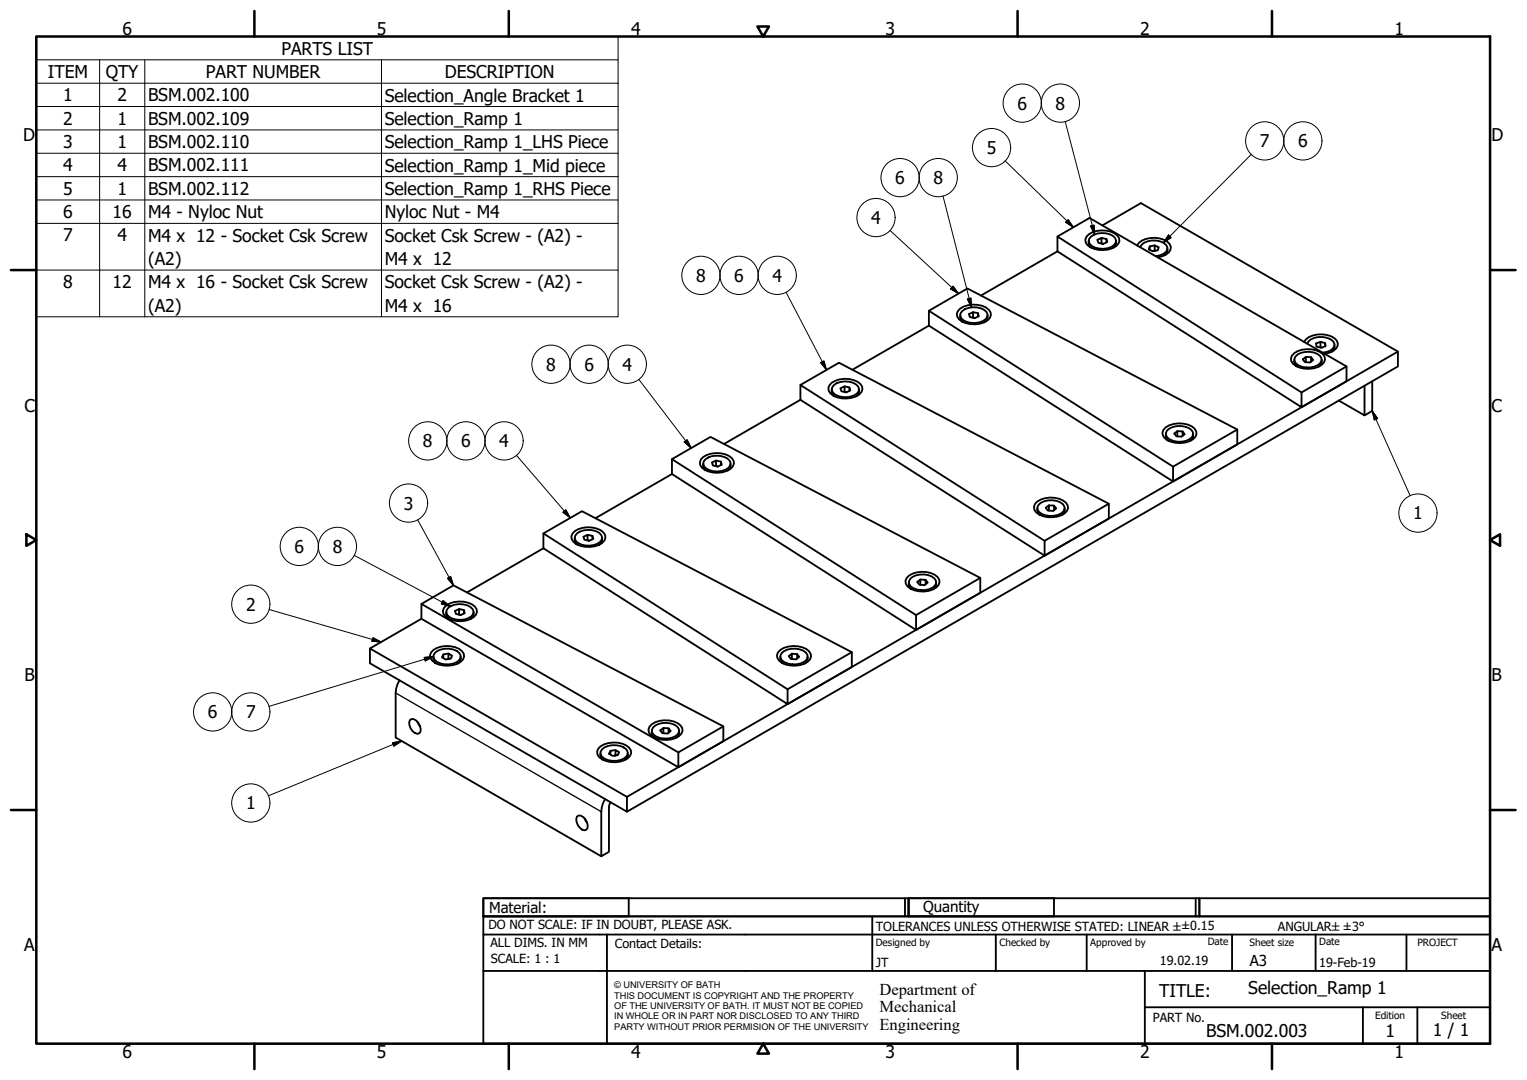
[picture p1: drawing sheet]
<svg xmlns="http://www.w3.org/2000/svg" width="420mm" height="297mm" viewBox="0 0 420 297" stroke-linecap="round" stroke-linejoin="round" font-family="sans-serif">
<!-- layer: Visible (ISO) -->
<g fill="none" stroke="#000" stroke-width=".51">
<path d="M291 65.1l8.8-5.1 70.7 40.8v4.1l-12.4 7.1M291 69.1l67.1 42.9v-4.1l12.4-7.1M291 69.1v-4l67.1 42.8M291 69.1l-21.1 12.2M299.6 66.3a1.88 1.88 0 0 0 .8 1.9M299.6 64.5a6.9 6.9 0 0 1 7.8 .3 1.82 1.82 0 0 1-.3 2.9 6.9 6.9 0 0 1-7.9-.3 1.83 1.83 0 0 1 .4-2.9zM300.2 65.1a5.3 5.3 0 0 1 6.6 .4 1.7 1.7 0 0 1-1.1 2.5 5.3 5.3 0 0 1-5.9-1l-.2-.6 .1-.7zM303.1 66.9v-1.5l-1.1 .6 .2 .8 1.4 .3M303.1 65.4l1.3 .3v1M303.1 66.9l-.1 .1M303.1 66.9l.5 .2M303.3 62l10.6-6.1 70.7 40.8v4.1l-212.1 122.5"/>
<path d="M304.4 65.7l.3 .9-1.1 .5M307.1 66.3a1.82 1.82 0 0 1-.8 1.9M312.9 67.5a5.7 5.7 0 0 1 6.2-1.9 3.5 3.5 0 0 1 3.1 2.3 2.77 2.77 0 0 1-2.4 2.6l-1.3 .3M313.7 68a3.7 3.7 0 0 1 4.3-1.8 3.4 3.4 0 0 1 3.2 1.8 2.19 2.19 0 0 1-2.1 2.3l-1.1 .1M316.4 67.8l-.3 .8 1.1 .5 1.4-.3 .2-.8-1.1-.5v1.4M317.7 67.5l-1.3 .3v.9M317.7 68.9l.1 .1M317.7 68.9l-.5 .2M321.2 68.3a1.82 1.82 0 0 1-.8 1.9M255.6 89.6v-4.1l10.6-6.2 74.2 38.8v4.1l-17.6 10.2M255.6 89.6l67.2 42.8v-4.1l17.6-10.2M255.6 89.6l-21.1 12.1"/>
<path d="M255.6 85.5l67.2 42.8M264.2 84.9a6.9 6.9 0 0 1 7.9 .3 1.85 1.85 0 0 1-.4 2.9 6.9 6.9 0 0 1-7.9-.3 1.82 1.82 0 0 1 .4-2.9zM264.2 86.7a1.83 1.83 0 0 0 .8 1.9M264.8 85.5a5.3 5.3 0 0 1 6.7 .4 1.7 1.7 0 0 1-1.1 2.5 5.3 5.3 0 0 1-5.9-.9l-.3-.7 .1-.7zM267.7 87.3v-1.4l-1.1 .5 .2 .8 1.4 .3M267.7 85.9l1.4 .2v1M267.7 87.3v.1M267.7 87.3l.5 .2M269.1 86.1l.2 .9-1.1 .5M271.7 86.7a1.92 1.92 0 0 1-.8 1.9M356.1 97.1a6.9 6.9 0 0 1 7.9 .3 1.85 1.85 0 0 1-.3 3 6.9 6.9 0 0 1-7.9-.4 1.82 1.82 0 0 1 .3-2.9zM356.1 98.9a1.82 1.82 0 0 0 .8 1.9"/>
<path d="M356.5 98a5.3 5.3 0 0 1 6.7-.2 1.52 1.52 0 0 1-.5 2.6 5.6 5.6 0 0 1-6.1-.4l-.4-.6v-.7zM358.8 94.1a6 6 0 0 1 7.4-1.6 2.15 2.15 0 0 1 1.4 3.4l-.8 .7-2.3 .7M359.3 98.2h1.4v1.3M359.7 94.5a3.7 3.7 0 0 1 4.3-1.8 3.4 3.4 0 0 1 3.2 1.8 2.24 2.24 0 0 1-2.1 2.3l-1.2 .2M360.7 98.2l.6 .8-.8 .7-1.4-.1-.6-.8 .8-.6v1.4M363.3 94l1.3 .4v.8M363.3 95.5l-.1 .1M363.3 95.5l.4 .1M363.7 98.9a1.88 1.88 0 0 1-.9 1.9M364.6 94.4l.1 .8-1.2 .5-1.3-.4-.1-.8 1.2-.5v1.5M367.2 94.8a1.91 1.91 0 0 1-.8 2M384.6 96.7l-212.1 122.5v4.1l-70.7-40.9v-4l70.7 40.8"/>
<path d="M220.2 110v-4.1l10.6-6.1 74.3 38.7v4.1l-17.7 10.2M220.2 110l67.2 42.8v-4.1l17.7-10.2M220.2 110l-21 12.1M220.2 105.9l67.2 42.8M228.9 105.3a6.9 6.9 0 0 1 7.8 .3 1.84 1.84 0 0 1-.3 2.9 6.9 6.9 0 0 1-7.9-.3 1.84 1.84 0 0 1 .4-2.9zM228.9 107.1a1.82 1.82 0 0 0 .8 1.9M229.4 105.9a5.3 5.3 0 0 1 6.7 .4 1.66 1.66 0 0 1-1.1 2.5 5.3 5.3 0 0 1-5.9-.9l-.2-.7 .1-.7zM232.4 106.3l1.3 .3v.9M232.4 107.7l-.1 .1M232.4 107.7l.5 .2M233.7 106.6l.3 .8-1.1 .5-1.4-.3-.2-.8 1.1-.5v1.4M236.4 107.1a1.88 1.88 0 0 1-.8 1.9"/>
<path d="M320.8 117.5a6.9 6.9 0 0 1 7.9 .3 1.84 1.84 0 0 1-.4 3 6.8 6.8 0 0 1-7.9-.4 1.82 1.82 0 0 1 .4-2.9zM320.8 119.3a1.83 1.83 0 0 0 .8 2M321.1 118.4a5.3 5.3 0 0 1 6.7-.2 1.53 1.53 0 0 1-.5 2.6 5.5 5.5 0 0 1-6-.4l-.5-.6v-.7zM324 118.6l1.4 .1v1.2M325.4 118.7l.6 .7-.9 .7-1.4-.1-.6-.8 .9-.6v1.4M328.3 119.3a1.83 1.83 0 0 1-.8 2M375.5 106.1v8.1l-7.1-4M377.6 104.9v8.1l-2.1 1.2M184.9 130.4v-4.1l10.6-6.1 74.2 38.7v4.1l-17.6 10.3M184.9 130.4l67.2 42.9v-4.1l17.6-10.3M184.9 130.4l-21 12.1M184.9 126.3l67.2 42.9"/>
<path d="M193.5 127.5a1.88 1.88 0 0 0 .8 1.9M193.5 125.7a6.9 6.9 0 0 1 7.9 .3 1.84 1.84 0 0 1-.4 3 6.9 6.9 0 0 1-7.9-.4 1.84 1.84 0 0 1 .4-2.9zM194.1 126.3a5.3 5.3 0 0 1 6.7 .4 1.7 1.7 0 0 1-1.2 2.5 5.2 5.2 0 0 1-5.8-.9l-.3-.7 .1-.7zM197 128.1v-1.4l-1.1 .5 .3 .8 1.3 .3M197 126.7l1.4 .3v.9M197 128.1l-.1 .1M197 128.1l.5 .2M198.4 127l.2 .8-1.1 .5M201 127.5a1.82 1.82 0 0 1-.8 1.9M285.4 137.9a6.9 6.9 0 0 1 7.9 .4 1.82 1.82 0 0 1-.4 2.9 6.9 6.9 0 0 1-7.8-.3 1.87 1.87 0 0 1 .3-3zM285.4 139.7a1.88 1.88 0 0 0 .8 2M285.8 138.9a5.2 5.2 0 0 1 6.7-.2 1.54 1.54 0 0 1-.5 2.5 5.6 5.6 0 0 1-6.1-.4l-.4-.6-.1-.7z"/>
<path d="M288.6 139l1.4 .1v1.2M290 139.1l.6 .7-.8 .7-1.5-.1-.6-.7 .9-.7v1.4M292.9 139.7a1.82 1.82 0 0 1-.8 2M149.5 150.8v-4.1l10.6-6.1 74.3 38.8v4.1l-17.7 10.2M149.5 150.8l67.2 42.9v-4.1l17.7-10.2M149.5 150.8l-21 12.1M149.5 146.7l67.2 42.9M158.1 146.1a6.9 6.9 0 0 1 7.9 .3 1.85 1.85 0 0 1-.3 3 6.9 6.9 0 0 1-7.9-.4 1.82 1.82 0 0 1 .3-2.9zM158.1 147.9a1.82 1.82 0 0 0 .8 1.9M158.7 146.7a5.3 5.3 0 0 1 6.7 .4 1.69 1.69 0 0 1-1.1 2.5 5.3 5.3 0 0 1-5.9-.9l-.3-.7 .2-.6zM161.7 148.5v-1.4l-1.2 .5 .3 .8 1.3 .3M161.7 147.1l1.3 .3v.9"/>
<path d="M161.7 148.5l-.1 .1M161.7 148.5l.4 .2M163 147.4l.3 .8-1.2 .5M165.7 147.9a1.91 1.91 0 0 1-.8 1.9M250.1 158.4a6.9 6.9 0 0 1 7.9 .3 1.85 1.85 0 0 1-.4 2.9 6.8 6.8 0 0 1-7.9-.3 1.82 1.82 0 0 1 .4-2.9zM250.4 159.3a5.3 5.3 0 0 1 6.7-.2 1.52 1.52 0 0 1-.5 2.5 5.6 5.6 0 0 1-6.1-.4l-.4-.6v-.7zM253.2 159.4l1.5 .1v1.2M254.7 159.5l.6 .7-.9 .7-1.4-.1-.6-.7 .8-.7v1.5M116 170.2v-4.1l8.8-5.1 74.2 38.8v4.1l-12.4 7.1M116 170.2l70.6 40.8v-4.1l12.4-7.1M116 170.2l-14.2 8.2M116 166.1l70.6 40.8"/>
<path d="M119.3 178.8a6.8 6.8 0 0 1 7.8 .3 1.82 1.82 0 0 1-.3 2.9 6.8 6.8 0 0 1-7.9-.3 1.82 1.82 0 0 1 .4-2.9zM119.7 179.6a5.3 5.3 0 0 1 6.7 0 1.56 1.56 0 0 1-.7 2.5 5.5 5.5 0 0 1-6-.5l-.4-.7v-.7zM122 180l-.4 .8 1 .6 1.4-.2 .4-.9-1-.5v1.4M122.8 166.5a6.9 6.9 0 0 1 7.9 .3 1.83 1.83 0 0 1-.4 3 6.9 6.9 0 0 1-7.9-.4 1.82 1.82 0 0 1 .4-2.9zM122.8 168.3a1.82 1.82 0 0 0 .8 2M123.4 167.1a5.3 5.3 0 0 1 6.6 .4 1.65 1.65 0 0 1-1.1 2.5 5.3 5.3 0 0 1-5.9-.9l-.2-.6 .1-.7zM123.4 179.8l-1.4 .2v1M126.3 169v-1.5l-1.1 .5 .2 .9 1.4 .2M126.3 167.5l1.4 .3v.9M126.3 169h-.1M126.3 169l.5 .1M127.7 167.8l.2 .8-1.1 .5"/>
<path d="M130.3 168.3a1.88 1.88 0 0 1-.8 2M214.7 178.8a6.8 6.8 0 0 1 7.9 .3 1.82 1.82 0 0 1-.4 2.9 6.8 6.8 0 0 1-7.8-.3 1.82 1.82 0 0 1 .3-2.9zM215 179.7a5.3 5.3 0 0 1 6.7-.2 1.53 1.53 0 0 1-.4 2.5 5.5 5.5 0 0 1-6.1-.3l-.4-.7-.1-.7zM217.9 179.8l1.4 .1v1.2M219.3 179.9l.6 .8-.8 .6-1.5-.1-.6-.7 .9-.7v1.5M250.1 160.2a1.82 1.82 0 0 0 .8 1.9M257.6 160.2a1.88 1.88 0 0 1-.8 1.9M109.9 187.1l-.9 2.4-.1 1.1v12.2l56.5 32.7M112.8 198.1l.4-.4a2.96 2.96 0 0 1 2.5 3.5l-.3 .5a2 2 0 0 1-2.4-1.4l-.4-1.6zM114.9 198.5l.7 1.3M119.3 180.6a1.82 1.82 0 0 0 .8 1.9M123.4 181.2v.1"/>
<path d="M123.4 181.2l-.2 .1M126.8 180.6a1.82 1.82 0 0 1-.8 1.9M179.3 199.2a6.9 6.9 0 0 1 7.9 .3 1.82 1.82 0 0 1-.3 2.9 6.9 6.9 0 0 1-7.9-.3 1.85 1.85 0 0 1 .3-2.9zM214.7 180.6a1.82 1.82 0 0 0 .8 1.9M222.2 180.6a1.82 1.82 0 0 1-.8 1.9M165.2 205.3a6.9 6.9 0 0 1 7.9 .3 1.84 1.84 0 0 1-.4 3 6.9 6.9 0 0 1-7.9-.4 1.85 1.85 0 0 1 .4-2.9zM165.2 207.1a1.91 1.91 0 0 0 .8 1.9M165.6 206.1a5.3 5.3 0 0 1 6.7 0 1.57 1.57 0 0 1-.7 2.5 5.5 5.5 0 0 1-6-.5l-.4-.7v-.6zM166.5 219.8l-.6 1.1-.5 2.4v12.2l2.2-1.2v-12.3l.4-1.4M168 206.5l-.4 .8 1 .6 1.4-.2 .4-.8-1-.6v1.5M169.4 206.3l-1.4 .2v1M169.4 207.8h.1"/>
<path d="M169.4 207.8h-.2M172.7 207.1a1.82 1.82 0 0 1-.8 1.9M179.3 201a1.88 1.88 0 0 0 .9 1.9M179.7 200.1a5.2 5.2 0 0 1 6.7-.2 1.54 1.54 0 0 1-.5 2.5 5.6 5.6 0 0 1-6-.3l-.5-.7v-.6zM182.5 200.2l1.5 .1v1.2M184 200.3l.6 .8-.9 .6h-1.4l-.6-.8 .8-.7v1.5M186.9 201a1.82 1.82 0 0 1-.8 1.9M158.7 224.6l.5-.3a2.92 2.92 0 0 1 2.4 3.5l-.3 .4a1.92 1.92 0 0 1-2.3-1.3l-.4-.9zM160.8 225.1l.8 1.3"/>
</g>
<!-- layer: Visible Narrow (ISO) -->
<path d="M108.9 190.6l56.5 32.7" fill="none" stroke="#000" stroke-width=".36"/>
<!-- layer: Symbol (ISO) -->
<g fill="none" stroke="#000" stroke-width=".28">
<path d="M10 16.5v-6.5h160.1v6.5M10 16.5h160.1v6.4M10 16.5v70.6h160.1v-64.2M27.4 16.5v70.6M39.8 16.5v70.6M105 16.5v70.6M10 22.9h160.1M10 29.3h160.1M10 35.7h160.1M293.1 33.4l8.1 31.1M10 42.1h160.1M10 48.6h160.1"/>
<path d="M10 55h160.1M259.5 53.9l7.8 30.6M276.6 44.2l18.8 18.3M344.3 42.5l-24.2 24.3M10 61.4h160.1M10 74.3h160.1M244.9 63.4l18.8 17.4M262.2 78.7l1.5 2.1-2.1-1.4zM293.9 60.4l1.5 2.1-2.2-1.4zM300.1 62.2l1-.3 .1 2.6zM321.5 64.6l.7 .7-2.1 1.5zM216.3 80.4l11.1 21.3"/>
<path d="M225.8 99.7l.9-.4 .7 2.4zM266.2 82.2l1-.2 .1 2.5zM175.8 104.3l14.4 18.9M377.6 113l1.5 2.1-1 .4zM377.6 113l10.4 23.3M142.1 125.2l14.8 17.2M188.3 121.5l.8-.5 1.1 2.2zM97.5 152.7l26.4 14.1M114.9 143l9.9 18M123.1 159.1l.9-.5 .8 2.4zM154.9 140.9l.8-.7 1.2 2.2zM74 167.6l30.9 9"/>
<path d="M102.6 175.4l2.3 1.2-2.6-.3zM121.9 165.2l2 1.6-2.5-.7zM116.7 180.8l2.6-.2-2.3 1.2zM119.3 180.6l-45.3 13.7M108 204.3l2.5-.5-2.1 1.4zM110.5 203.8l-36.6 15.1"/>
<circle cx="281.3" cy="28.4" r="5.3"/>
<circle cx="291.8" cy="28.4" r="5.3"/>
<circle cx="348" cy="38.8" r="5.3"/>
<circle cx="358.5" cy="38.8" r="5.3"/>
<circle cx="241" cy="59.8" r="5.3"/>
<circle cx="247.7" cy="48.8" r="5.3"/>
<circle cx="258.2" cy="48.8" r="5.3"/>
<circle cx="272.8" cy="40.6" r="5.3"/>
<circle cx="192.9" cy="75.7" r="5.3"/>
<circle cx="203.4" cy="75.7" r="5.3"/>
<circle cx="213.9" cy="75.7" r="5.3"/>
<circle cx="151.6" cy="100.2" r="5.3"/>
<circle cx="162.1" cy="100.2" r="5.3"/>
<circle cx="172.6" cy="100.2" r="5.3"/>
<circle cx="112.4" cy="138.4" r="5.3"/>
<circle cx="117.7" cy="121.3" r="5.3"/>
<circle cx="128.2" cy="121.3" r="5.3"/>
<circle cx="138.7" cy="121.3" r="5.3"/>
<circle cx="82.3" cy="150.3" r="5.3"/>
<circle cx="92.8" cy="150.3" r="5.3"/>
<circle cx="390.2" cy="141.1" r="5.3"/>
<circle cx="69" cy="166.2" r="5.3"/>
<circle cx="58.5" cy="195.8" r="5.3"/>
<circle cx="69" cy="195.8" r="5.3"/>
<circle cx="69" cy="220.8" r="5.3"/>
</g>
<!-- layer: Border (ISO) -->
<g fill="none" stroke="#000" stroke-width=".7">
<path d="M10 10h400v277h-400zM70 3v7M140 3v7M208.4 7.3h3.2l-1.6 2.7zM280 3v7M350 3v7M3 74.3h7M410 74.3h7M7.3 146.9l2.7 1.6-2.7 1.6zM410 148.5l2.7-1.6v3.2zM3 222.8h7M410 222.8h7"/>
<path d="M70 287v7M140 287v7M210 287l1.6 2.8h-3.2zM280 287v7M350 287v7"/>
</g>
<!-- layer: Title (ISO) -->
<g fill="none" stroke="#000" stroke-width=".51">
<path d="M133 247h40v5h-40zM133 247h117v5h-117zM133 257v-5h277v5M133 257h277v30h-277zM167 257v30M240 252v15M249 247v5M250 247h40v5h-40zM250 247h80v5h-80zM274 257v10M299 257v10M329 247v5"/>
<path d="M330 247h80v5h-80zM339 257v10M362 257v10M387 257v10M133 267h277M315 277h95M315 267v20M375 277v10M390 277v10"/>
</g>
<!-- layer: Symbol (ISO) -->
<g fill="#000" stroke="#000" stroke-width=".28">
<path d="M261.6 79.4l2.1 1.4zM262.2 78.7l1.5 2.1-2.1-1.4zM293.2 61.1l2.2 1.4zM293.9 60.4l1.5 2.1-2.2-1.4zM300.1 62.2l1.1 2.3zM300.1 62.2l1-.3 .1 2.6zM321.5 64.6l-1.4 2.2zM321.5 64.6l.7 .7-2.1 1.5zM225.8 99.7l1.6 2zM225.8 99.7l.9-.4 .7 2.4zM266.2 82.2l1.1 2.3zM266.2 82.2l1-.2 .1 2.5z"/>
<path d="M377.6 113l1.5 2.1zM377.6 113l1.5 2.1-1 .4zM188.3 121.5l1.9 1.7zM188.3 121.5l.8-.5 1.1 2.2zM123.1 159.1l1.7 1.9zM123.1 159.1l.9-.5 .8 2.4zM154.9 140.9l2 1.5zM154.9 140.9l.8-.7 1.2 2.2zM102.3 176.3l2.6 .3zM102.6 175.4l2.3 1.2-2.6-.3zM121.4 166.1l2.5 .7zM121.9 165.2l2 1.6-2.5-.7z"/>
<path d="M117 181.8l2.3-1.2zM116.7 180.8l2.6-.2-2.3 1.2zM108.4 205.2l2.1-1.4zM108 204.3l2.5-.5-2.1 1.4z"/>
</g>
<g font-size="4.8">
<text x="33.7" y="9.6">6</text>
<text x="103.7" y="9.6">5</text>
<text x="173.7" y="9.6">4</text>
<text x="243.7" y="9.6">3</text>
<text x="313.7" y="9.6">2</text>
<text x="383.7" y="9.6">1</text>
<text x="77.4" y="15">PARTS LIST</text>
<text x="13.2" y="21.4">ITEM</text>
<text x="29.1" y="21.5">QTY</text>
<text x="56.7" y="21.4">PART NUMBER</text>
<text x="122.4" y="21.5">DESCRIPTION</text>
<text x="17.4" y="27.9">1</text>
<text x="32.3" y="27.9">2</text>
<text x="40.7" y="27.9">BSM.002.100</text>
<text x="105.9" y="27.9">Selection_Angle Bracket 1</text>
<text x="17.4" y="34.3">2</text>
<text x="32.3" y="34.3">1</text>
<text x="40.7" y="34.3">BSM.002.109</text>
<text x="105.9" y="34.3">Selection_Ramp 1</text>
<text x="280" y="30.1">6</text>
<text x="290.4" y="30.1">8</text>
<text x="6.3" y="38.9">D</text>
<text x="17.4" y="40.7">3</text>
<text x="32.3" y="40.7">1</text>
<text x="40.7" y="40.7">BSM.002.110</text>
<text x="105.9" y="40.8">Selection_Ramp 1_LHS Piece</text>
<text x="346.7" y="40.5">7</text>
<text x="357.2" y="40.5">6</text>
<text x="410.4" y="38.9">D</text>
<text x="17.4" y="47.1">4</text>
<text x="32.3" y="47.1">4</text>
<text x="40.7" y="47.1">BSM.002.111</text>
<text x="105.9" y="47.2">Selection_Ramp 1_Mid piece</text>
<text x="271.5" y="42.3">5</text>
<text x="17.4" y="53.5">5</text>
<text x="32.3" y="53.6">1</text>
<text x="40.7" y="53.6">BSM.002.112</text>
<text x="105.9" y="53.6">Selection_Ramp 1_RHS Piece</text>
<text x="246.3" y="50.6">6</text>
<text x="256.8" y="50.6">8</text>
<text x="17.4" y="60">6</text>
<text x="31" y="60">16</text>
<text x="40.7" y="60">M4 - Nyloc Nut</text>
<text x="105.9" y="60">Nyloc Nut - M4</text>
<text x="239.7" y="61.6">4</text>
<text x="17.4" y="66.4">7</text>
<text x="32.3" y="66.4">4</text>
<text x="40.7" y="66.5">M4 x 12 - Socket Csk Screw</text>
<text x="105.9" y="66.5">Socket Csk Screw - (A2) -</text>
<text x="40.7" y="72.9">(A2)</text>
<text x="105.9" y="72.9">M4 x 12</text>
<text x="191.5" y="77.5">8</text>
<text x="202" y="77.5">6</text>
<text x="212.5" y="77.5">4</text>
<text x="17.4" y="79.3">8</text>
<text x="31" y="79.3">12</text>
<text x="40.7" y="79.3">M4 x 16 - Socket Csk Screw</text>
<text x="105.9" y="79.3">Socket Csk Screw - (A2) -</text>
<text x="40.7" y="85.7">(A2)</text>
<text x="105.9" y="85.7">M4 x 16</text>
<text x="150.3" y="102">8</text>
<text x="160.8" y="101.9">6</text>
<text x="171.3" y="101.9">4</text>
<text x="6.7" y="113.2">C</text>
<text x="410.4" y="113.2">C</text>
<text x="116.4" y="123">8</text>
<text x="126.9" y="123">6</text>
<text x="137.4" y="123">4</text>
<text x="111.1" y="140.2">3</text>
<text x="388.8" y="142.9">1</text>
<text x="81" y="152.1">6</text>
<text x="91.5" y="152.1">8</text>
<text x="67.7" y="167.9">2</text>
<text x="6.8" y="187.4">B</text>
<text x="410.4" y="187.4">B</text>
<text x="57.2" y="197.6">6</text>
<text x="67.7" y="197.6">7</text>
<text x="67.7" y="222.6">1</text>
<text x="6.7" y="261.7">A</text>
<text x="410.4" y="261.7">A</text>
<text x="319" y="274.2">TITLE:</text>
<text x="343.5" y="273.4">Selection_Ramp 1</text>
<text x="331.9" y="285.3">BSM.002.003</text>
<text x="381.2" y="285.3">1</text>
<text x="394.2" y="285">1 / 1</text>
<text x="33.7" y="291">6</text>
<text x="103.7" y="290.9">5</text>
<text x="173.7" y="290.9">4</text>
<text x="243.7" y="291">3</text>
<text x="313.7" y="291">2</text>
<text x="383.7" y="290.9">1</text>
</g>
<g font-size="4.6">
<text x="242" y="273.7">Department of</text>
<text x="242" y="278.4">Mechanical</text>
<text x="242" y="283.2">Engineering</text>
</g>
<g font-size="4.1">
<text x="134.6" y="251.1">Material:</text>
<text x="254" y="250.8">Quantity</text>
<text x="343.9" y="265.6">A3</text>
</g>
<g font-size="3.5">
<text x="134.4" y="255.6">DO NOT SCALE: IF IN DOUBT, PLEASE ASK.</text>
<text x="241" y="256">TOLERANCES UNLESS OTHERWISE STATED: LINEAR ±±0.15</text>
<text x="351.6" y="256">ANGULAR±±3°</text>
<text x="134.9" y="260.6">ALL DIMS. IN MM</text>
<text x="169.2" y="260.6">Contact Details:</text>
<text x="135.1" y="264.8">SCALE: 1 : 1</text>
<text x="241" y="266">JT</text>
<text x="319.2" y="265.5">19.02.19</text>
<text x="363" y="266">19-Feb-19</text>
<text x="317.2" y="281.2">PART No.</text>
</g>
<g font-size="2.8">
<text x="241" y="260.1">Designed by</text>
<text x="275" y="260.1">Checked by</text>
<text x="300" y="260.1">Approved by</text>
<text x="332.3" y="260">Date</text>
<text x="343.8" y="260.1">Sheet size</text>
<text x="363" y="260">Date</text>
<text x="390" y="260.1">PROJECT</text>
<text x="378.4" y="280.1">Edition</text>
<text x="396.6" y="280.1">Sheet</text>
</g>
<g font-size="2.5">
<text x="169" y="271.9">© UNIVERSITY OF BATH</text>
<text x="169" y="274.7">THIS DOCUMENT IS COPYRIGHT AND THE PROPERTY</text>
<text x="169" y="277.5">OF THE UNIVERSITY OF BATH. IT MUST NOT BE COPIED</text>
<text x="169" y="280.4">IN WHOLE OR IN PART NOR DISCLOSED TO ANY THIRD</text>
<text x="169" y="283.2">PARTY WITHOUT PRIOR PERMISION OF THE UNIVERSITY</text>
</g>
</svg>
